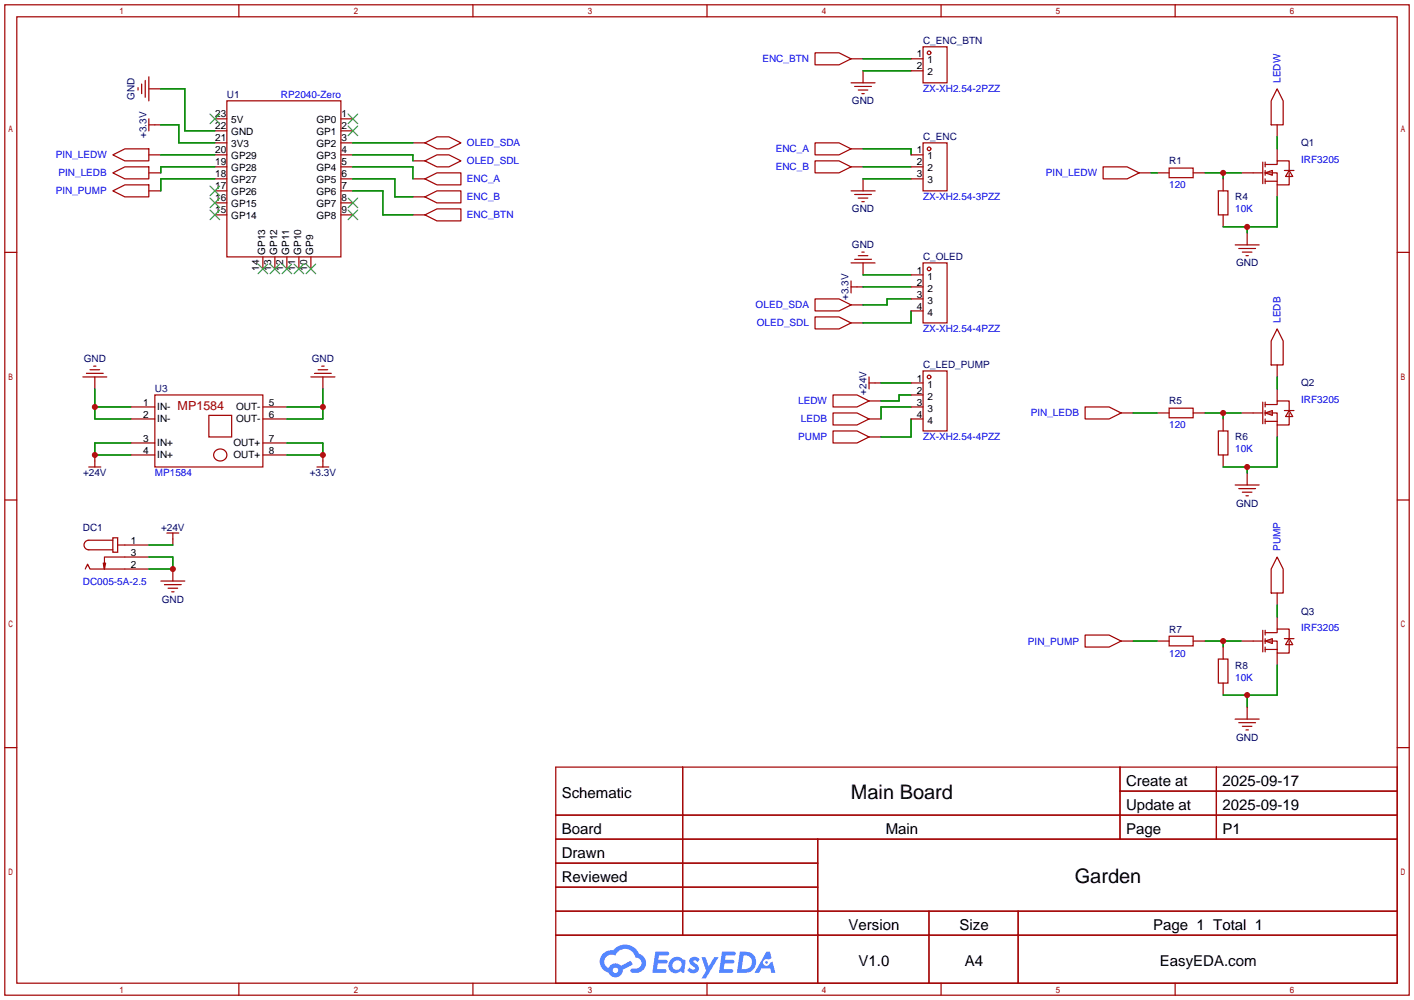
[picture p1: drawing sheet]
<svg xmlns="http://www.w3.org/2000/svg" width="299mm" height="212mm" viewBox="0 0 299 212" stroke-linecap="round" stroke-linejoin="round" font-family="sans-serif">
<g fill="none" stroke="#a10000" stroke-width=".25">
<path d="M1 1h297.2v209.6h-297.2zM3.6 3.6h292.1v204.4h-292.1zM50.5 1v2.6M100.1 1v2.6M149.6 1v2.6M199.1 1v2.6M248.7 1v2.6M1 53.4h2.6M295.7 53.4h2.5M1 105.8h2.6M295.7 105.8h2.5M1 158.2h2.6"/>
<path d="M295.7 158.2h2.5M117.6 162.3h178.1v45.7h-178.1zM117.6 172.5h178.1M117.6 177.5h178.1M144.5 162.3v35.6M173 177.5v30.5M237 162.3v15.2M237 167.4h58.7M257.4 162.3v15.2M117.6 182.6h55.4M117.6 192.8h178.1M117.6 187.7h55.4"/>
<path d="M117.6 197.9h178.1M196.6 192.8v15.2M215.4 192.8v15.2M50.5 208v2.6M100.1 208v2.6M149.6 208v2.6M199.1 208v2.6M248.7 208v2.6"/>
</g>
<g fill="#5487ff">
<path d="M146.2 202.7a1.3 1.3 0 0 1 1.8 .3l-.4 .6a.54 .54 0 0 0-.9-.2l.1 .2a1.34 1.34 0 0 1 1 1.8 1.47 1.47 0 0 1-2.4-.1l.5-.6 .8 .5a.31 .31 0 0 0 .4-.3 .31 .31 0 0 0-.3-.4 1.12 1.12 0 0 1-.6-1.8z"/>
<path d="M148.5 202.5h.8l.7 2 1.1-2h1l-2.8 4.6h-.9l1-1.7z"/>
<path d="M138.7 201.4h1.6a1.31 1.31 0 0 1 1.3 .2 .4 .4 0 0 1-.4 .5l-1.8 .1-.1 .9h1.7a.4 .4 0 0 1 .3 .4 .4 .4 0 0 1-.4 .4h-1.7l-.2 1.2h1.4a.46 .46 0 0 1 .5 0 .46 .46 0 0 1 .1 .5l-.3 .2h-2.7z"/>
<path d="M152.8 201.4h1.6a1.32 1.32 0 0 1 1.3 .2 .39 .39 0 0 1-.4 .5l-1.7 .1-.2 .9h1.7a.4 .4 0 0 1 .3 .4 .4 .4 0 0 1-.4 .4h-1.7l-.2 1.2h1.4a.46 .46 0 0 1 .5 0 .46 .46 0 0 1 .1 .5l-.3 .2h-2.7z"/>
<path d="M162.2 201.4h.7l.4 1.3-.7 .4a.75 .75 0 0 0-1.1 .3 .75 .75 0 0 0 .5 1 .75 .75 0 0 0 .9-.7l.6-.2 .6 2.3h-.9l-.2-.9h-1.9l-.5 .9h-.9z"/>
<path d="M156.6 201.4l-.7 4.4h1.5a2.27 2.27 0 0 0 2.6-2.2 2.27 2.27 0 0 0-2.7-2.2zM157.3 202.1a1.5 1.5 0 0 1 1.8 1.6 1.5 1.5 0 0 1-1.9 1.4h-.3z"/>
<path d="M142 203a1.6 1.6 0 0 0-.3 2.3 1.6 1.6 0 0 0 2.3 .2l.8 .3 .3-2.4-.2-.3-.4-.1a1.58 1.58 0 0 0-2.5 0zM142.6 203.5a.98 .98 0 0 1 1.6 .4 .98 .98 0 0 1-1.1 1.3 .94 .94 0 0 1-.8-.7 .94 .94 0 0 1 .3-1z"/>
<path d="M127.6 201.8a2.37 2.37 0 0 0 1.2 4 1.54 1.54 0 0 0 1.7 1 1.54 1.54 0 0 0 1.3-1.6l2.1-1.1-.4-.8-2.1 1a1.57 1.57 0 0 0-2.6 .5 1.5 1.5 0 0 1-.7-2.1 1.5 1.5 0 0 1 2.1-.5 2.23 2.23 0 0 1 2.3-1.4 2.23 2.23 0 0 1 2 1.8 1.16 1.16 0 0 1 1.3 1.1 1.16 1.16 0 0 1-1.1 1.2h-.7a.47 .47 0 0 0-.6 .4 .47 .47 0 0 0 .4 .5 2.17 2.17 0 0 0 2.6-.9 2.17 2.17 0 0 0-.4-2.7l-.8-.4a3.2 3.2 0 0 0-5.4-.7l-1.2 .1zM129.7 205.3a.58 .58 0 0 1 1.1 0 .58 .58 0 0 1-1.1 0z"/>
<circle cx="162.2" cy="203.6" r=".28"/>
</g>
<g fill="none" stroke="#a10000" stroke-width=".25">
<path d="M29.2 18.5v.6M30 17.8v2M30.7 17v3.6M31.5 16.3v5M31.5 18.8h2.5M172.5 11.2h5l2.6 1.2-2.6 1.3h-5zM180.1 17.5h5.1M180.1 12.4h2.5M180.8 18.3h3.6M181.6 19.1h2M182.4 19.8h.5M182.6 15v2.5"/>
<path d="M192.8 12.4h2.5M192.8 15h2.5M195.3 9.9h5.1v7.6h-5.1zM270.3 18.8l1.2 2.5v5.1h-2.5v-5.1zM23.9 32.8l2.5-1.3h5.1v2.5h-5.1zM23.9 36.6l2.5-1.3h5.1v2.5h-5.1zM31.5 32.8h2.5M31.5 36.6h2.5M31.5 26.4h2.5M31.5 25.1v2.6M45.5 25.1h2.5M45.5 27.7h2.5"/>
<path d="M45.5 30.2h2.5M45.5 32.8h2.5M45.5 35.3h2.5M45.5 37.8h2.5M48 21.3h24.1v33.1h-24.1zM72.1 25.1h2.6M72.1 27.7h2.6M72.1 30.2h2.6M72.1 32.8h2.6M72.1 35.3h2.6M72.1 37.8h2.6M87.4 30.2h2.5"/>
<path d="M87.4 37.8h2.5M87.4 34h2.5M89.9 30.2l2.6-1.2h2.5l2.5 1.2-2.5 1.3h-2.5zM89.9 34l2.6-1.2h2.5l2.5 1.2-2.5 1.3h-2.5zM89.9 37.8l2.6-1.2h5v2.5h-5zM172.5 30.2h5l2.6 1.3-2.6 1.3h-5zM172.5 34h5l2.6 1.3-2.6 1.3h-5zM180.1 35.3h2.5M180.1 31.5h2.5M182.6 37.8v2.6M192.8 32.8h2.5M192.8 35.3h2.5"/>
<path d="M192.8 37.8h2.5M195.3 30.2h5.1v10.2h-5.1zM233.4 35.3h5.1l2.5 1.3-2.5 1.2h-5.1zM241 36.6h2.6M244.9 36.6h2.5M247.4 35.6h5.1v2h-5.1zM252.5 36.6h2.5M258.8 37.8v2.6M262.6 36.6h4.6M267.2 34.3v4.6M267.7 36.6h2.6v2.5h2.5v-2.5M267.7 34.8h2.6v-.8h2.5v2.1"/>
<path d="M267.7 36.6l1.5-.5v1zM267.7 34.3v1M267.7 36.1v1M267.7 37.8v1.1M267.7 38.4h2.6M270.3 26.4v2.6M270.3 31.5v2.5M270.3 39.1v2.6M271.8 36.1h2M272.8 36.1l.8 1.2h-1.6zM23.9 40.4l2.5-1.3h5.1v2.6h-5.1zM31.5 40.4h2.5"/>
<path d="M45.5 40.4h2.5M45.5 42.9h2.5M45.5 45.5h2.5M55.6 54.4v2.5M58.2 54.4v2.5M60.7 54.4v2.5M63.2 54.4v2.5M65.8 54.4v2.5M72.1 40.4h2.6M72.1 42.9h2.6M72.1 45.5h2.6M87.4 45.5h2.5"/>
<path d="M87.4 41.7h2.5M89.9 41.7l2.6-1.3h5v2.5h-5zM89.9 45.5l2.6-1.3h5v2.5h-5zM180.1 40.4h5.1M180.1 55.6h5.1M180.1 59.4v2.6M180.8 41.1h3.6M180.8 54.9h3.6M181.6 54.1h2M181.6 41.9h2M182.4 53.3h.5M182.4 42.7h.5"/>
<path d="M182.6 55.6v2.6M192.8 58.2h2.5M195.3 55.6h5.1v12.7h-5.1zM257.8 40.4h2v5.1h-2zM258.8 45.5v2.5M261.4 51.8h5M262.1 52.6h3.6M262.9 53.3h2M263.7 54.1h.5M263.9 49.3v2.5M17.5 79.8h5.1M18.3 79h3.5"/>
<path d="M19 78.2h2.1M19.8 77.5h.5M20.1 79.8v2.5M65.8 79.8h5.1M66.5 79h3.6M67.3 78.2h2M68.1 77.5h.5M68.3 79.8v2.5M172.5 63.2h5l2.6 1.3-2.6 1.3h-5zM172.5 67.1h5l2.6 1.2-2.6 1.3h-5zM180.1 64.5h2.5M180.1 68.3h2.5"/>
<path d="M180.1 60.7h2.5M183.9 79.8v2.5M192.8 60.7h2.5M192.8 63.2h2.5M192.8 65.8h2.5M195.3 78.5h5.1v12.7h-5.1zM270.3 69.6l1.2 2.5v5.1h-2.5v-5.1zM270.3 77.2v2.6M18.8 98.8h2.5M20.1 96.3v2.5M27.7 96.3h5.1M27.7 93.7h5.1"/>
<path d="M27.7 88.6h5.1M27.7 86.1h5.1M32.8 83.6h22.8v15.2h-22.8zM44.2 87.9h4.8v4.6h-4.8zM45.6 95.4l.8-.4 1 .2 .6 .8-.2 .9-.4 .4-.5 .2h-.6l-.5-.2-.4-.4-.2-.5 .1-.5zM55.6 96.3h5.1M55.6 93.7h5.1M55.6 88.6h5.1M55.6 86.1h5.1M67.1 98.8h2.5M68.3 96.3v2.5M176.3 83.6h5.1l2.5 1.2-2.5 1.3h-5.1z"/>
<path d="M176.3 87.4h5.1l2.5 1.2-2.5 1.3h-5.1zM176.3 91.2h5.1l2.5 1.3-2.5 1.2h-5.1zM183.9 88.6h2.5M183.9 81h2.5M183.9 84.8h2.5M183.9 92.5h2.5M192.8 88.6h2.5M192.8 86.1h2.5M192.8 81h2.5M192.8 83.6h2.5M229.6 86.1h5.1l2.5 1.3-2.5 1.2h-5.1zM237.2 87.4h2.6"/>
<path d="M244.9 87.4h2.5M247.4 86.4h5.1v2h-5.1zM252.5 87.4h2.5M257.8 91.2h2v5.1h-2zM258.8 88.6v2.6M258.8 96.3v2.5M262.6 87.4h4.6M267.2 85.1v4.6M267.7 87.4h2.6v2.5h2.5v-2.5M267.7 85.6h2.6v-.8h2.5v2.1M267.7 87.4l1.5-.5v1zM267.7 85.1v1"/>
<path d="M267.7 86.9v1M267.7 88.6v1.1M267.7 89.2h2.6M270.3 82.3v2.5M270.3 89.9v2.6M271.8 86.9h2M272.8 86.9l.8 1.2h-1.6zM22.4 119.1l-.3 1.3M23.9 113.8h1v3h-1zM23.9 114.3h-5.1a1.02 1.02 0 0 0-1 1 1.02 1.02 0 0 0 1 1h5.1M24.9 115.3h6.6M31.5 117.9h-9.4v2.5l-.3-1.3"/>
<path d="M35.3 112.8h2.5M36.6 112.8v2.5M261.4 102.6h5M262.1 103.4h3.6M262.9 104.1h2M263.7 104.9h.5M263.9 100.1v2.5M270.3 117.9l1.2 2.5v5.1h-2.5v-5.1zM18 120.4l.5-1 .5 1h12.5M34 122.9h5.1M34.8 123.7h3.6M35.6 124.5h2"/>
<path d="M36.3 125.2h.5M36.6 120.4v2.5M229.6 134.4h5.1l2.5 1.2-2.5 1.3h-5.1zM237.2 135.6h2.6M244.9 135.6h2.5M247.4 134.6h5.1v2.1h-5.1zM252.5 135.6h2.5M257.8 139.4h2v5.1h-2zM258.8 136.9v2.5M262.6 135.6h4.6M267.2 133.4v4.5M267.7 135.6h2.6v2.6h2.5v-2.6"/>
<path d="M267.7 133.9h2.6v-.8h2.5v2M267.7 135.6l1.5-.5v1zM267.7 133.4v1M267.7 135.1v1M267.7 136.9v1M267.7 137.4h2.6M270.3 125.5v2.5M270.3 130.6v2.5M270.3 138.2v2.5M271.8 135.1h2M272.8 135.1l.8 1.3h-1.6zM258.8 144.5v2.6"/>
<path d="M261.4 152.1h5M262.1 152.9h3.6M262.9 153.7h2M263.7 154.4h.5M263.9 149.6v2.5"/>
<circle cx="196.6" cy="11.2" r=".38"/>
<circle cx="196.6" cy="31.5" r=".38"/>
<circle cx="196.6" cy="56.9" r=".38"/>
<circle cx="196.6" cy="79.8" r=".38"/>
</g>
<g fill="none" stroke="#3c3" stroke-width=".25">
<path d="M44.4 39.4l2.1 2M44.4 24.1l2.1 2.1M46.5 39.4l-2.1 2M46.5 24.1l-2.1 2.1M73.7 24.1l2 2.1M73.7 26.7l2 2M75.7 24.1l-2 2.1M75.7 26.7l-2 2M44.4 44.4l2.1 2.1M44.4 41.9l2.1 2M46.5 44.4l-2.1 2.1M46.5 41.9l-2.1 2"/>
<path d="M54.6 55.9l2 2M56.6 55.9l-2 2M57.1 55.9l2.1 2M59.2 55.9l-2.1 2M59.7 55.9l2 2M61.7 55.9l-2 2M62.2 55.9l2.1 2M64.3 55.9l-2.1 2M64.8 55.9l2 2M66.8 55.9l-2 2M73.7 41.9l2 2M73.7 44.4l2 2.1"/>
<path d="M75.7 41.9l-2 2M75.7 44.4l-2 2.1"/>
</g>
<g fill="none" stroke="#008700" stroke-width=".25">
<path d="M34 18.8h5.1v8.9h6.4M182.6 12.4h10.2M182.6 15h10.2M34 32.8h11.5M34 26.4h3.8v3.8h7.7M45.5 35.3h-11.5v1.3M45.5 37.8h-11.5v2.6M74.7 32.8h12.7v1.2M74.7 35.3h12.7v2.5M74.7 37.8h8.9v3.9h3.8M74.7 30.2h12.7M182.6 35.3h10.2"/>
<path d="M182.6 37.8h10.2M182.6 31.5h10.2v1.3M243.6 36.6h1.3M255 36.6h7.6M258.8 36.6v1.2M270.3 29v2.5M74.7 40.4h6.3v5.1h6.4M182.6 58.2h10.2M263.9 48v1.3M270.3 41.7v6.3h-11.5M182.6 60.7h10.2M192.8 65.8v2.5h-10.2"/>
<path d="M192.8 63.2h-5.1v1.3h-5.1M270.3 79.8v2.5M20.1 82.3v6.3h7.6M20.1 86.1h7.6M27.7 93.7h-7.6v2.6h7.6M60.7 86.1h7.6M60.7 93.7h7.6v2.6h-7.6M68.3 82.3v6.3h-7.6M186.4 81h6.4M192.8 86.1h-6.4v2.5M192.8 88.6v3.9h-6.4M192.8 83.6h-2.6v1.2h-3.8"/>
<path d="M239.8 87.4h5.1M255 87.4h7.6M258.8 87.4v1.2M263.9 98.8v1.3M270.3 92.5v6.3h-11.5M31.5 115.3h5.1M31.5 117.9h5.1v2.5h-5.1M239.8 135.6h5.1M255 135.6h7.6M258.8 135.6v1.3M270.3 128v2.6M263.9 147.1v2.5"/>
<path d="M270.3 140.7v6.4h-11.5"/>
</g>
<g fill="#c00">
<circle cx="258.8" cy="36.6" r=".63"/>
<circle cx="258.8" cy="87.4" r=".63"/>
<circle cx="258.8" cy="135.6" r=".63"/>
<circle cx="263.9" cy="147.1" r=".63"/>
<circle cx="20.1" cy="86.1" r=".63"/>
<circle cx="20.1" cy="96.3" r=".63"/>
<circle cx="68.3" cy="86.1" r=".63"/>
<circle cx="68.3" cy="96.3" r=".63"/>
<circle cx="263.9" cy="48" r=".63"/>
<circle cx="263.9" cy="98.8" r=".63"/>
<circle cx="36.6" cy="120.4" r=".63"/>
</g>
<g font-size="4.2">
<text x="180" y="169.1">Main Board</text>
<text x="227.4" y="186.9">Garden</text>
</g>
<g font-size="3.2">
<text x="238.3" y="166.3">Create at</text>
<text x="258.7" y="166.3">2025-09-17</text>
<text x="118.9" y="168.8">Schematic</text>
<text x="238.3" y="171.4">Update at</text>
<text x="258.7" y="171.4">2025-09-19</text>
<text x="118.9" y="176.4">Board</text>
<text x="187.4" y="176.4">Main</text>
<text x="238.3" y="176.4">Page</text>
<text x="258.7" y="176.4">P1</text>
<text x="118.9" y="181.5">Drawn</text>
<text x="118.9" y="186.6">Reviewed</text>
<text x="179.5" y="196.8">Version</text>
<text x="203" y="196.8">Size</text>
<text x="244" y="196.8">Page 1 Total 1</text>
<text x="181.7" y="204.4">V1.0</text>
<text x="204.2" y="204.4">A4</text>
<text x="245.4" y="204.4">EasyEDA.com</text>
</g>
<text font-size="2.6" fill="#a00000" x="37.6" y="86.8">MP1584</text>
<g font-size="2.1" fill="#000080">
<text x="195.3" y="9.4">C_ENC_BTN</text>
<text x="28.4" y="21.1" transform="rotate(-90 28.4 21.1)">GND</text>
<text x="48" y="20.8">U1</text>
<text x="180.3" y="22.1">GND</text>
<text x="31" y="29.2" transform="rotate(-90 31 29.2)">+3.3V</text>
<text x="195.3" y="29.7">C_ENC</text>
<text x="247.4" y="34.8">R1</text>
<text x="275.3" y="31">Q1</text>
<text x="180.3" y="44.9">GND</text>
<text x="261.4" y="42.4">R4</text>
<text x="180.3" y="52.6">GND</text>
<text x="195.3" y="55.1">C_OLED</text>
<text x="261.6" y="56.4">GND</text>
<text x="179.6" y="63.5" transform="rotate(-90 179.6 63.5)">+3.3V</text>
<text x="17.7" y="76.7">GND</text>
<text x="66" y="76.7">GND</text>
<text x="195.3" y="78">C_LED_PUMP</text>
<text x="32.8" y="83">U3</text>
<text x="183.4" y="83.5" transform="rotate(-90 183.4 83.5)">+24V</text>
<text x="275.3" y="81.8">Q2</text>
<text x="247.4" y="85.6">R5</text>
<text x="261.4" y="93.2">R6</text>
<text x="17.6" y="100.8">+24V</text>
<text x="65.5" y="100.8">+3.3V</text>
<text x="261.6" y="107.2">GND</text>
<text x="17.5" y="112.2">DC1</text>
<text x="34.1" y="112.2">+24V</text>
<text x="34.2" y="127.5">GND</text>
<text x="275.3" y="130">Q3</text>
<text x="247.4" y="133.8">R7</text>
<text x="261.4" y="141.5">R8</text>
<text x="261.6" y="156.7">GND</text>
</g>
<g font-size="2.1" fill="#00f">
<text x="161.3" y="13.2">ENC_BTN</text>
<text x="271" y="17.5" transform="rotate(-90 271 17.5)">LEDW</text>
<text x="59.4" y="20.8">RP2040-Zero</text>
<text x="195.3" y="19.5">ZX-XH2.54-2PZZ</text>
<text x="11.8" y="33.5">PIN_LEDW</text>
<text x="98.8" y="31">OLED_SDA</text>
<text x="98.8" y="34.8">OLED_SDL</text>
<text x="164.1" y="32.2">ENC_A</text>
<text x="275.3" y="34.5">IRF3205</text>
<text x="11.8" y="41.1">PIN_PUMP</text>
<text x="12.4" y="37.3">PIN_LEDB</text>
<text x="98.8" y="38.6">ENC_A</text>
<text x="164.1" y="36">ENC_B</text>
<text x="221.3" y="37.3">PIN_LEDW</text>
<text x="247.4" y="39.9">120</text>
<text x="98.8" y="42.4">ENC_B</text>
<text x="98.8" y="46.2">ENC_BTN</text>
<text x="195.3" y="42.4">ZX-XH2.54-3PZZ</text>
<text x="261.4" y="44.9">10K</text>
<text x="159.9" y="65.3">OLED_SDA</text>
<text x="160.1" y="69.1">OLED_SDL</text>
<text x="195.3" y="70.3">ZX-XH2.54-4PZZ</text>
<text x="271" y="68.3" transform="rotate(-90 271 68.3)">LEDB</text>
<text x="168.9" y="85.6">LEDW</text>
<text x="169.5" y="89.4">LEDB</text>
<text x="218.1" y="88.1">PIN_LEDB</text>
<text x="275.3" y="85.3">IRF3205</text>
<text x="168.9" y="93.2">PUMP</text>
<text x="195.3" y="93.2">ZX-XH2.54-4PZZ</text>
<text x="247.4" y="90.7">120</text>
<text x="261.4" y="95.7">10K</text>
<text x="32.8" y="100.8">MP1584</text>
<text x="271" y="116.6" transform="rotate(-90 271 116.6)">PUMP</text>
<text x="17.5" y="123.7">DC005-5A-2.5</text>
<text x="217.5" y="136.4">PIN_PUMP</text>
<text x="275.3" y="133.6">IRF3205</text>
<text x="247.4" y="138.9">120</text>
<text x="261.4" y="144">10K</text>
</g>
<g font-size="2.1">
<text x="194" y="12.1">1</text>
<text x="194" y="14.7">2</text>
<text x="196.3" y="13.4">1</text>
<text x="196.3" y="16">2</text>
<text x="45.5" y="29.9">21</text>
<text x="45.5" y="27.4">22</text>
<text x="45.5" y="24.8">23</text>
<text x="48.9" y="28.7">GND</text>
<text x="48.9" y="26.1">5V</text>
<text x="67" y="26.1">GP0</text>
<text x="67" y="28.7">GP1</text>
<text x="72.3" y="24.8">1</text>
<text x="72.3" y="27.4">2</text>
<text x="72.3" y="29.9">3</text>
<text x="45.5" y="35">19</text>
<text x="45.5" y="32.5">20</text>
<text x="48.9" y="33.7">GP29</text>
<text x="48.9" y="31.2">3V3</text>
<text x="67" y="31.2">GP2</text>
<text x="67" y="33.7">GP3</text>
<text x="72.3" y="32.5">4</text>
<text x="72.3" y="35">5</text>
<text x="194" y="32.5">1</text>
<text x="194" y="35">2</text>
<text x="196.3" y="33.7">1</text>
<text x="45.5" y="40.1">17</text>
<text x="45.5" y="37.5">18</text>
<text x="48.9" y="41.4">GP26</text>
<text x="48.9" y="38.8">GP27</text>
<text x="48.9" y="36.3">GP28</text>
<text x="67" y="36.3">GP4</text>
<text x="67" y="38.8">GP5</text>
<text x="67" y="41.4">GP6</text>
<text x="72.3" y="37.5">6</text>
<text x="72.3" y="40.1">7</text>
<text x="194" y="37.5">3</text>
<text x="196.3" y="36.3">2</text>
<text x="196.3" y="38.8">3</text>
<text x="45.5" y="45.2">15</text>
<text x="45.5" y="42.6">16</text>
<text x="48.9" y="46.4">GP14</text>
<text x="48.9" y="43.9">GP15</text>
<text x="67" y="43.9">GP7</text>
<text x="67" y="46.4">GP8</text>
<text x="72.3" y="42.6">8</text>
<text x="72.3" y="45.2">9</text>
<text x="56.1" y="53.9" transform="rotate(-90 56.1 53.9)">GP13</text>
<text x="58.7" y="53.9" transform="rotate(-90 58.7 53.9)">GP12</text>
<text x="61.2" y="53.9" transform="rotate(-90 61.2 53.9)">GP11</text>
<text x="63.7" y="53.9" transform="rotate(-90 63.7 53.9)">GP10</text>
<text x="66.3" y="53.9" transform="rotate(-90 66.3 53.9)">GP9</text>
<text x="54.8" y="57.3" transform="rotate(-90 54.8 57.3)">14</text>
<text x="57.4" y="57.3" transform="rotate(-90 57.4 57.3)">13</text>
<text x="59.9" y="57.3" transform="rotate(-90 59.9 57.3)">12</text>
<text x="62.5" y="57.3" transform="rotate(-90 62.5 57.3)">11</text>
<text x="65" y="57.3" transform="rotate(-90 65 57.3)">10</text>
<text x="194" y="57.9">1</text>
<text x="196.3" y="59.1">1</text>
<text x="194" y="60.4">2</text>
<text x="194" y="62.9">3</text>
<text x="194" y="65.5">4</text>
<text x="196.3" y="61.7">2</text>
<text x="196.3" y="64.2">3</text>
<text x="196.3" y="66.8">4</text>
<text x="194" y="80.7">1</text>
<text x="194" y="83.3">2</text>
<text x="196.3" y="82">1</text>
<text x="30.3" y="88.3">2</text>
<text x="30.3" y="85.8">1</text>
<text x="33.3" y="89.4">IN-</text>
<text x="33.3" y="86.8">IN-</text>
<text x="49.9" y="89.4">OUT-</text>
<text x="49.9" y="86.8">OUT-</text>
<text x="56.9" y="88.3">6</text>
<text x="56.9" y="85.8">5</text>
<text x="194" y="85.8">3</text>
<text x="194" y="88.3">4</text>
<text x="196.3" y="84.5">2</text>
<text x="196.3" y="87.1">3</text>
<text x="196.3" y="89.6">4</text>
<text x="30.3" y="96">4</text>
<text x="30.3" y="93.4">3</text>
<text x="33.3" y="94.4">IN+</text>
<text x="49.4" y="94.4">OUT+</text>
<text x="56.9" y="96">8</text>
<text x="56.9" y="93.4">7</text>
<text x="33.3" y="97">IN+</text>
<text x="49.4" y="97">OUT+</text>
<text x="27.7" y="115">1</text>
<text x="27.7" y="117.6">3</text>
<text x="27.7" y="120.1">2</text>
</g>
</svg>
